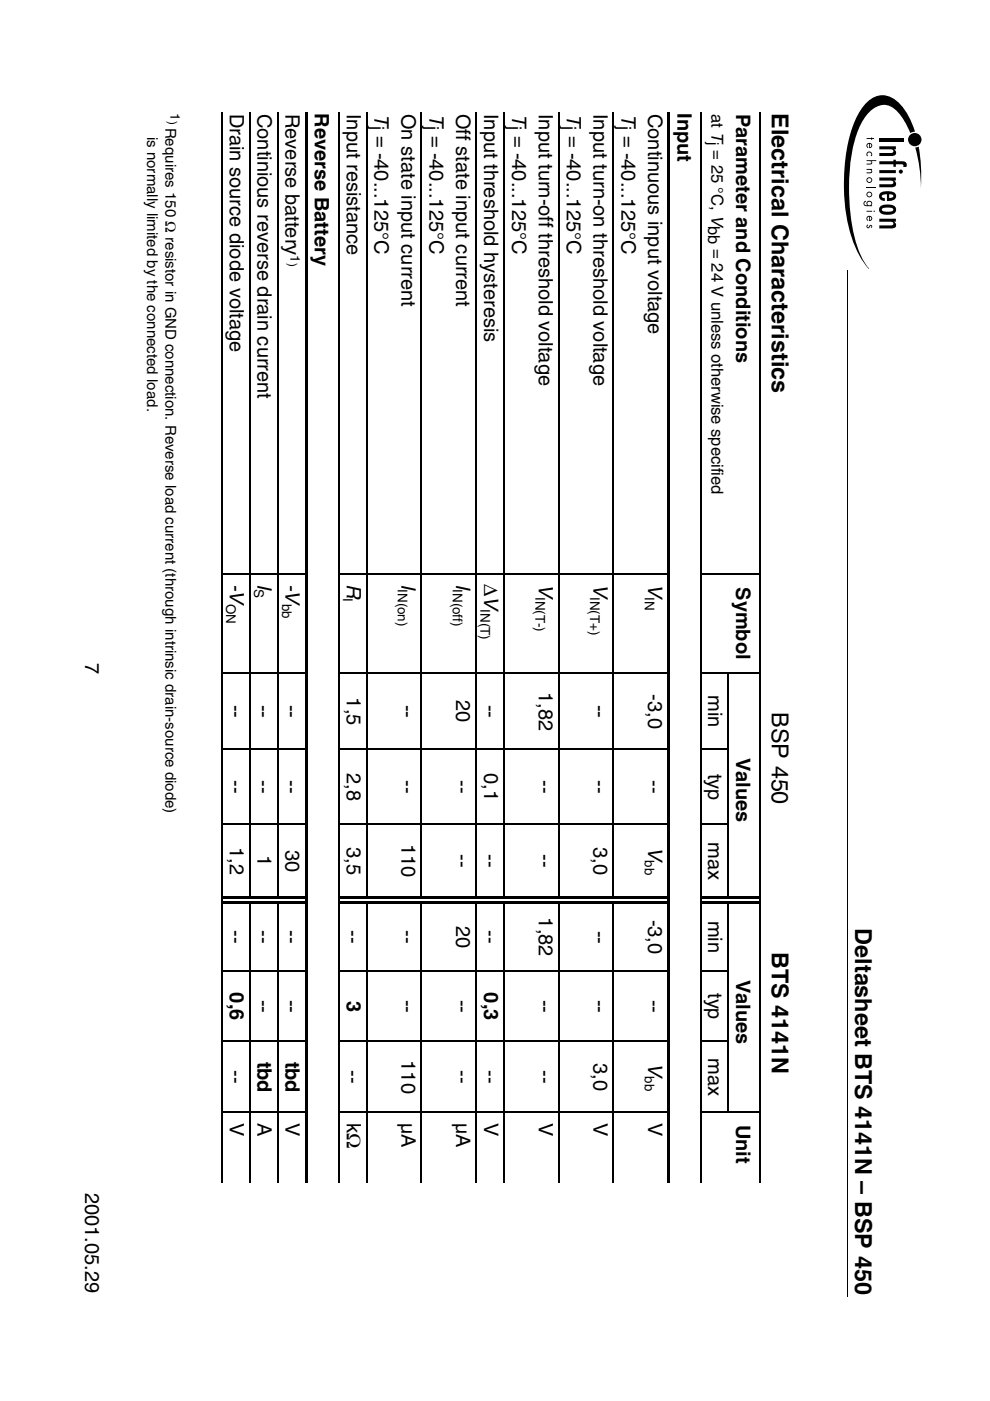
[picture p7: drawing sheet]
<svg xmlns="http://www.w3.org/2000/svg" width="210mm" height="297mm" viewBox="0 0 210 297" stroke-linecap="round" stroke-linejoin="round" font-family="sans-serif">
<path d="M179.7 23.5v251.5" fill="none" stroke="#000" stroke-width=".21"/>
<path d="M178.9 20.1h16.5v37h-16.5z" fill="#fff"/>
<g fill="#000">
<path d="M64.7 23.9h.5v97.8h-.5zM141.6 23.9h.5v97.8h-.5zM183.7 29.3l1.2-.2v.2h.4v.2h-.4v.2h-.2v-.2h-1zM183.9 32.3a.62 .62 0 0 1 .8 0 .62 .62 0 0 1 .1 .8h-.2a.42 .42 0 0 0 0-.6 .42 .42 0 0 0-.6 0 .42 .42 0 0 0 .1 .6h-.3l-.1-.2zM183.7 35.8h1.2v.2h-.1l.1 .4v.2l-1.2 .1v-.2h.9l.1-.2-.2-.3h-.8zM183.7 34h2.1v.2h-1l.1 .3v.2l-1.2 .2v-.2h.9l.1-.3-.2-.2h-.8zM186.4 29.3h5.3v.7h-5.3zM186.4 31h3.5v.7h-.4a.79 .79 0 0 1 .4 1 .79 .79 0 0 1-1.1 .4h-2.4v-.7h2.7l.3-.3a.6 .6 0 0 0-.8-.4h-2.2zM186.4 37.6h3.5v.7h-.4a.79 .79 0 0 1 .4 1 .79 .79 0 0 1-1.1 .4h-2.4v-.6l2.7-.1 .3-.3a.6 .6 0 0 0-.8-.4h-2.2zM186.4 34.2h3v-.3h.5v.3h1.2a.86 .86 0 0 1 1 .2 .86 .86 0 0 1 .1 1h-.7l.1-.3-.4-.3h-1.3v.6h-.5v-.6h-3zM194.1 31.3l.7-.2a36.3 36.3 0 0 1 .4 8.8 31.6 31.6 0 0 0-1.1-8.6zM183.9 21.6a4.5 4.5 0 0 1 6.8 .3 14.8 14.8 0 0 1 3.3 6l-1 .3a10.1 10.1 0 0 0-4.5-5.8 4.1 4.1 0 0 0-4.3 1.5 18.5 18.5 0 0 0-3.8 10.1 42.8 42.8 0 0 0 1.7 19.3 11.9 11.9 0 0 0 2.2 3.7 17.3 17.3 0 0 1-4.4-8.8 40.3 40.3 0 0 1 1.4-22.6 12 12 0 0 1 2.6-4z"/>
<path d="M183.8 47.7l.2-.1 .1 .2-.2 .3h.3a.39 .39 0 0 1 .3-.4 .39 .39 0 0 1 .4 .1l-.2 .5v-.4h-.2a.4 .4 0 0 1-.5 .5 .4 .4 0 0 1-.2-.7zM186.4 46.4h3.5v.6h-.4a.79 .79 0 0 1 .4 1.1 .79 .79 0 0 1-1.1 .3h-2.4v-.6h2.7l.3-.4a.6 .6 0 0 0-.8-.4h-2.2zM46.9 121.7h.2v.2h-.2zM52.8 121.7h.3v.2h-.3zM58.7 121.7h.3v.2h-.3zM64.7 121.7v.2zM64.7 121.7h.5v.5h-.5zM64.7 122.2h.5v20.5h-.5zM71.7 121.7h.2v.2h-.2zM77.6 121.7h.3v.2h-.3zM89.2 121.7h.3v.2h-.3zM100.8 121.7h.3v.2h-.3z"/>
<path d="M106.7 121.7h.3v.2h-.3zM118.3 121.7h.3v.2h-.3zM129.9 121.7h.3v.2h-.3zM141.5 121.7l.1 .2zM141.6 121.7h.5v.5h-.5zM141.6 122.2h.5v20.5h-.5zM148.6 121.7h.2v.2h-.2zM154.3 121.7h.2v.2h-.2zM161 121.7h.3v.2h-.3zM46.9 142.7h.2v.2h-.2zM46.9 158.7h.2v.2h-.2zM52.8 142.7h.3v.2h-.3z"/>
<path d="M52.8 158.7h.3v.2h-.3zM58.7 142.7h.3v.2h-.3zM58.7 158.7h.3v.2h-.3zM64.7 142.7v.2zM64.7 158.7v.2zM64.7 142.7h.5v.5h-.5zM64.7 143.2h.5v15.5h-.5zM64.7 158.7h.5v.5h-.5zM64.7 159.2h.5v15.5h-.5zM71.7 142.7h.2v.2h-.2zM71.7 158.7h.2v.2h-.2zM77.6 142.7h.3v.2h-.3z"/>
<path d="M77.6 158.7h.3v.2h-.3zM89.2 142.7h.3v.2h-.3zM89.2 158.7h.3v.2h-.3zM100.8 142.7h.3v.2h-.3zM100.8 158.7h.3v.2h-.3zM106.7 142.7h.3v.2h-.3zM106.7 158.7h.3v.2h-.3zM118.3 142.7h.3v.2h-.3zM118.3 158.7h.3v.2h-.3zM129.9 142.7h.3v.2h-.3zM129.9 158.7h.3v.2h-.3zM141.5 142.7l.1 .2z"/>
<path d="M141.5 158.7l.1 .2zM141.6 142.7h.5v.5h-.5zM141.6 143.2h.5v15.5h-.5zM141.6 158.7h.5v.5h-.5zM141.6 159.2h.5v15.5h-.5zM148.6 142.7h.2v.2h-.2zM148.6 158.7h.2v.2h-.2zM154.3 142.7h.2v.2h-.2zM154.3 158.7h.2v.2h-.2zM161 142.7h.3v.2h-.3zM46.9 174.7h.2v.2h-.2zM52.8 174.7h.3v.2h-.3z"/>
<path d="M58.7 174.7h.3v.2h-.3zM64.7 174.7v.2zM64.7 174.7h.5v.5h-.5zM64.7 175.2h.5v14.8h-.5zM71.7 174.7h.2v.2h-.2zM77.6 174.7h.3v.2h-.3zM89.2 174.7h.3v.2h-.3zM100.8 174.7h.3v.2h-.3zM106.7 174.7h.3v.2h-.3zM118.3 174.7h.3v.2h-.3zM129.9 174.7h.3v.2h-.3zM141.5 174.7l.1 .2z"/>
<path d="M141.6 174.7h.5v.5h-.5zM141.6 175.2h.5v14.8h-.5zM148.6 174.7h.2v.2h-.2zM154.3 174.7h.2v.2h-.2zM46.9 190h.2v.3h-.2zM47.1 190h5.7v.5h-5.7zM47.1 191.1h5.7v.5h-5.7zM52.8 191.1h.3v.5h-.3zM52.8 190h.3v.5h-.3zM53.1 190h5.6v.5h-5.6zM53.1 191.1h5.6v.5h-5.6zM58.7 191.1h.3v.5h-.3z"/>
<path d="M58.7 190h.3v.5h-.3zM59 190h5.7v.5h-5.7zM59 191.1h5.7v.5h-5.7zM64.7 190v.5zM64.7 191.1v.5zM64.7 190h.5v.5h-.5zM64.7 190.5h.5v15.2h-.5zM71.7 190h.2v.3h-.2zM71.9 190h5.7v.5h-5.7zM71.9 191.1h5.7v.5h-5.7zM77.6 191.1h.3v.5h-.3zM77.6 190h.3v.5h-.3z"/>
<path d="M77.9 190h11.3v.5h-11.3zM77.9 191.1h11.3v.5h-11.3zM89.2 191.1h.3v.5h-.3zM89.2 190h.3v.5h-.3zM89.5 190h11.3v.5h-11.3zM89.5 191.1h11.3v.5h-11.3zM100.8 191.1h.3v.5h-.3zM100.8 190h.3v.5h-.3zM101.1 190h5.6v.5h-5.6zM101.1 191.1h5.6v.5h-5.6zM106.7 191.1h.3v.5h-.3zM106.7 190h.3v.5h-.3z"/>
<path d="M107 190h11.3v.5h-11.3zM107 191.1h11.3v.5h-11.3zM118.3 191.1h.3v.5h-.3zM118.3 190h.3v.5h-.3zM118.6 190h11.3v.5h-11.3zM118.6 191.1h11.3v.5h-11.3zM129.9 191.1h.3v.5h-.3zM129.9 190h.3v.5h-.3zM130.2 190h11.3v.5h-11.3zM130.2 191.1h11.3v.5h-11.3zM141.5 190l.1 .5zM141.5 191.1l.1 .5z"/>
<path d="M141.6 190h.5v.5h-.5zM141.6 190.5h.5v15.2h-.5zM148.6 190h.2v.3h-.2zM148.8 190h5.5v.5h-5.5zM148.8 191.1h5.5v.5h-5.5zM154.3 191.1h.2v.5h-.2zM154.3 190h.2v.5h-.2zM154.5 190h6.5v.5h-6.5zM154.5 191.1h6.5v.5h-6.5zM161 190h.3v.3h-.3zM46.9 205.7h.2v.3h-.2zM52.8 205.7h.3v.3h-.3z"/>
<path d="M58.7 205.7h.3v.3h-.3zM64.7 205.7v.3zM64.7 205.7h.5v.5h-.5zM64.7 206.2h.5v14.5h-.5zM71.7 205.7h.2v.3h-.2zM77.6 205.7h.3v.3h-.3zM89.2 205.7h.3v.3h-.3zM100.8 205.7h.3v.3h-.3zM106.7 205.7h.3v.3h-.3zM118.3 205.7h.3v.3h-.3zM129.9 205.7h.3v.3h-.3zM141.5 205.7l.1 .3z"/>
<path d="M141.6 205.7h.5v.5h-.5zM141.6 206.2h.5v14.5h-.5zM148.6 205.7h.2v.3h-.2zM154.3 205.7h.2v.3h-.2zM46.9 220.7h.2v.2h-.2zM46.9 235.7h.2v.3h-.2zM52.8 220.7h.3v.2h-.3zM52.8 235.7h.3v.3h-.3zM58.7 220.7h.3v.2h-.3zM58.7 235.7h.3v.3h-.3zM64.7 220.7v.2zM64.7 235.7v.3z"/>
<path d="M64.7 220.7h.5v.5h-.5zM64.7 221.2h.5v14.5h-.5zM64.7 235.7h.5v.5h-.5zM64.7 236.2h.5v14.5h-.5zM71.7 220.7h.2v.2h-.2zM71.7 235.7h.2v.3h-.2zM77.6 220.7h.3v.2h-.3zM77.6 235.7h.3v.3h-.3zM89.2 220.7h.3v.2h-.3zM89.2 235.7h.3v.3h-.3zM100.8 220.7h.3v.2h-.3zM100.8 235.7h.3v.3h-.3z"/>
<path d="M106.7 220.7h.3v.2h-.3zM106.7 235.7h.3v.3h-.3zM118.3 220.7h.3v.2h-.3zM118.3 235.7h.3v.3h-.3zM129.9 220.7h.3v.2h-.3zM129.9 235.7h.3v.3h-.3zM141.5 220.7l.1 .2zM141.5 235.7l.1 .3zM141.6 220.7h.5v.5h-.5zM141.6 221.2h.5v14.5h-.5zM141.6 235.7h.5v.5h-.5zM141.6 236.2h.5v14.5h-.5z"/>
<path d="M148.6 220.7h.2v.2h-.2zM148.6 235.7h.2v.3h-.2zM154.3 220.7h.2v.2h-.2zM154.3 235.7h.2v.3h-.2zM161 235.7h.3v.3h-.3z"/>
<path d="M184.4 30.5l.3 .4-.3 .3zM183.9 30.4a.59 .59 0 0 0 .1 1l.1-.2-.2-.2a.38 .38 0 0 1 .4-.5v.9a.59 .59 0 0 0 .6-.8 .59 .59 0 0 0-1-.2z"/>
<path d="M183.9 38.2a.42 .42 0 0 1 .8 0 .42 .42 0 0 1-.8 0zM183.7 38.2a.61 .61 0 0 0 1.2 0 .61 .61 0 0 0-1.2 0z"/>
<path d="M186.4 36.1h3.5v.6h-3.5zM190.6 36.4a.43 .43 0 0 1 .8 0 .43 .43 0 0 1-.8 0z"/>
<path d="M183.7 44.7h1.2v.2h-1.2zM185.2 44.8a.15 .15 0 0 1 .3 0 .15 .15 0 0 1-.3 0z"/>
<path d="M184.4 46l.3 .3-.3 .4zM183.9 45.9a.59 .59 0 0 0 .1 1l.1-.2-.2-.2a.38 .38 0 0 1 .4-.5v.9a.59 .59 0 0 0 .6-.8 .59 .59 0 0 0-1-.2z"/>
<path d="M183.9 41.2a.42 .42 0 0 1 .8 0 .42 .42 0 0 1-.8 0zM183.7 41.2a.61 .61 0 0 0 1.2 0 .61 .61 0 0 0-1.2 0z"/>
<path d="M183.9 43.1a.41 .41 0 0 1 .8 0 .41 .41 0 0 1-.8 0zM183.3 42.7a.59 .59 0 0 0-.2 .7 .59 .59 0 0 0 .7 .3h1.1v-.2h-.2a.57 .57 0 0 0 0-.8 .57 .57 0 0 0-.8 0 .57 .57 0 0 0 0 .8 .45 .45 0 0 1-.5-.1 .45 .45 0 0 1-.1-.4l.3-.2v-.2z"/>
<path d="M187.1 44.2l1.1-.2a1.11 1.11 0 0 1 1.2 .4 1.33 1.33 0 0 1-1.5 .5l-.8-.2-.1-.3zM186.7 43.7a1.1 1.1 0 0 0-.2 1.3 1.1 1.1 0 0 0 1.3 .5h.8a1.12 1.12 0 0 0 1.4-1.1 1.12 1.12 0 0 0-1.4-1h-1.2z"/>
<path d="M188.5 41.2a.56 .56 0 0 1 .8 .6l-.8 .2zM186.8 40.8a1.01 1.01 0 0 0-.3 1.2 1.01 1.01 0 0 0 1.1 .6v-.6a.44 .44 0 0 1-.5-.1 .44 .44 0 0 1 0-.5l1-.2v1.4h.5a1.08 1.08 0 0 0 1.2-.4 1.08 1.08 0 0 0-.1-1.3l-.7-.3-.8-.1z"/>
<circle cx="193.9" cy="29.6" r="1.41"/>
</g>
<path d="M183.7 39.7h2.1" fill="none" stroke="#000" stroke-width=".21"/>
<g fill="none" stroke="#000" stroke-width=".25">
<path d="M47 23.9v97.8M52.9 23.9v97.8M58.9 23.9v97.8M71.8 23.9v97.8M77.7 23.9v97.8M89.3 23.9v97.8M100.9 23.9v97.8M106.9 23.9v97.8M118.5 23.9v97.8M130.1 23.9v97.8M148.7 23.9v97.8M161.1 23.9v97.8"/>
<path d="M47 121.9v20.8M47.1 121.8h5.7M52.9 121.9v20.8M53.1 121.8h5.6M58.9 121.9v20.8M59 121.8h5.7M71.8 121.9v20.8M71.9 121.8h5.7M77.7 121.9v20.8M77.9 121.8h11.3M89.3 121.9v20.8M89.5 121.8h11.3"/>
<path d="M100.9 121.9v20.8M101.1 121.8h5.6M106.9 121.9v20.8M107 121.8h11.3M118.5 121.9v20.8M118.6 121.8h11.3M130.1 121.9v20.8M130.2 121.8h11.3M148.7 121.9v20.8M148.8 121.8h5.5M154.5 121.8h6.5M161.1 121.9v20.8"/>
<path d="M47 142.9v15.8M47 158.9v15.8M47.1 142.8h5.7M47.1 158.8h5.7M52.9 142.9v15.8M52.9 158.9v15.8M53.1 142.8h5.6M53.1 158.8h5.6M58.9 142.9v15.8M58.9 158.9v15.8M59 142.8h5.7M59 158.8h5.7"/>
<path d="M71.8 142.9v15.8M71.8 158.9v15.8M71.9 142.8h5.7M71.9 158.8h5.7M77.7 142.9v15.8M77.7 158.9v15.8M77.9 142.8h11.3M77.9 158.8h11.3M89.3 142.9v15.8M89.3 158.9v15.8M89.5 142.8h11.3M89.5 158.8h11.3"/>
<path d="M100.9 142.9v15.8M100.9 158.9v15.8M101.1 142.8h5.6M101.1 158.8h5.6M106.9 142.9v15.8M106.9 158.9v15.8M107 142.8h11.3M107 158.8h11.3M118.5 142.9v15.8M118.5 158.9v15.8M118.6 142.8h11.3M118.6 158.8h11.3"/>
<path d="M130.1 142.9v15.8M130.1 158.9v15.8M130.2 142.8h11.3M130.2 158.8h11.3M148.7 142.9v15.8M148.7 158.9v15.8M148.8 142.8h5.5M148.8 158.8h5.5M154.4 142.9v15.8M154.4 158.9v15.8M154.5 142.8h6.5M161.1 142.9v47.1"/>
<path d="M47 174.9v15.1M47.1 174.8h5.7M52.9 174.9v15.1M53.1 174.8h5.6M58.9 174.9v15.1M59 174.8h5.7M71.8 174.9v15.1M71.9 174.8h5.7M77.7 174.9v15.1M77.9 174.8h11.3M89.3 174.9v15.1M89.5 174.8h11.3"/>
<path d="M100.9 174.9v15.1M101.1 174.8h5.6M106.9 174.9v15.1M107 174.8h11.3M118.5 174.9v15.1M118.6 174.8h11.3M130.1 174.9v15.1M130.2 174.8h11.3M148.7 174.9v15.1M148.8 174.8h5.5M154.4 174.9v15.1M47 190.3v15.4"/>
<path d="M52.9 191.6v14.1M58.9 191.6v14.1M71.8 190.3v15.4M77.7 191.6v14.1M89.3 191.6v14.1M100.9 191.6v14.1M106.9 191.6v14.1M118.5 191.6v14.1M130.1 191.6v14.1M148.7 190.3v15.4M154.4 191.6v14.1M161.1 190.3v45.4"/>
<path d="M47 206v14.7M47.1 205.8h5.7M52.9 206v14.7M53.1 205.8h5.6M58.9 206v14.7M59 205.8h5.7M71.8 206v14.7M71.9 205.8h5.7M77.7 206v14.7M77.9 205.8h11.3M89.3 206v14.7M89.5 205.8h11.3"/>
<path d="M100.9 206v14.7M101.1 205.8h5.6M106.9 206v14.7M107 205.8h11.3M118.5 206v14.7M118.6 205.8h11.3M130.1 206v14.7M130.2 205.8h11.3M148.7 206v14.7M148.8 205.8h5.5M154.4 206v14.7M47 220.9v14.8"/>
<path d="M47 236v14.7M47.1 235.8h5.7M47.1 220.8h5.7M52.9 220.9v14.8M52.9 236v14.7M53.1 235.8h5.6M53.1 220.8h5.6M58.9 220.9v14.8M58.9 236v14.7M59 235.8h5.7M59 220.8h5.7M71.8 220.9v14.8"/>
<path d="M71.8 236v14.7M71.9 235.8h5.7M71.9 220.8h5.7M77.7 220.9v14.8M77.7 236v14.7M77.9 235.8h11.3M77.9 220.8h11.3M89.3 220.9v14.8M89.3 236v14.7M89.5 235.8h11.3M89.5 220.8h11.3M100.9 220.9v14.8"/>
<path d="M100.9 236v14.7M101.1 235.8h5.6M101.1 220.8h5.6M106.9 220.9v14.8M106.9 236v14.7M107 235.8h11.3M107 220.8h11.3M118.5 220.9v14.8M118.5 236v14.7M118.6 235.8h11.3M118.6 220.8h11.3M130.1 220.9v14.8"/>
<path d="M130.1 236v14.7M130.2 235.8h11.3M130.2 220.8h11.3M148.7 220.9v14.8M148.7 236v14.7M148.8 235.8h5.5M148.8 220.8h5.5M154.4 220.9v14.8M154.5 235.8h6.5M161.1 236v14.7"/>
</g>
<g font-size="5">
<text x="163.7" y="24" transform="rotate(90 163.7 24)">Electrical Characteristics</text>
<text x="163.7" y="151" transform="rotate(90 163.7 151)">BSP 450</text>
<text x="181.3" y="196.8" transform="rotate(90 181.3 196.8)">Deltasheet BTS 4141N – BSP 450</text>
<text x="163.7" y="201.8" transform="rotate(90 163.7 201.8)">BTS 4141N</text>
</g>
<g font-size="4.2">
<text x="48.7" y="24.1" transform="rotate(90 48.7 24.1)">Drain source diode voltage</text>
<text x="54.6" y="24.1" transform="rotate(90 54.6 24.1)">Continious reverse drain current</text>
<text x="60.6" y="24.1" transform="rotate(90 60.6 24.1)">Reverse battery</text>
<text x="66.8" y="24" transform="rotate(90 66.8 24)">Reverse Battery</text>
<text x="73.5" y="24.1" transform="rotate(90 73.5 24.1)">Input resistance</text>
<text x="79.4" y="24.1" transform="rotate(90 79.4 24.1)">Tj = -40...125°C</text>
<text x="85.1" y="24.1" transform="rotate(90 85.1 24.1)">On state input current</text>
<text x="91" y="24.1" transform="rotate(90 91 24.1)">Tj = -40...125°C</text>
<text x="96.7" y="24.1" transform="rotate(90 96.7 24.1)">Off state input current</text>
<text x="102.6" y="24.1" transform="rotate(90 102.6 24.1)">Input threshold hysteresis</text>
<text x="108.6" y="24.1" transform="rotate(90 108.6 24.1)">Tj = -40...125°C</text>
<text x="114.2" y="24.1" transform="rotate(90 114.2 24.1)">Input turn-off threshold voltage</text>
<text x="120.2" y="24.1" transform="rotate(90 120.2 24.1)">Tj = -40...125°C</text>
<text x="125.8" y="24.1" transform="rotate(90 125.8 24.1)">Input turn-on threshold voltage</text>
<text x="131.8" y="24.1" transform="rotate(90 131.8 24.1)">Tj = -40...125°C</text>
<text x="137.4" y="24.1" transform="rotate(90 137.4 24.1)">Continuous input voltage</text>
<text x="143.7" y="24" transform="rotate(90 143.7 24)">Input</text>
<text x="156.1" y="24.1" transform="rotate(90 156.1 24.1)">Parameter and Conditions</text>
<text x="48.7" y="123.7" transform="rotate(90 48.7 123.7)">-V</text>
<text x="54.6" y="123.7" transform="rotate(90 54.6 123.7)">I</text>
<text x="60.6" y="123.7" transform="rotate(90 60.6 123.7)">-V</text>
<text x="73.5" y="123.7" transform="rotate(90 73.5 123.7)">R</text>
<text x="85.1" y="123.7" transform="rotate(90 85.1 123.7)">I</text>
<text x="96.7" y="123.7" transform="rotate(90 96.7 123.7)">I</text>
<text x="102.6" y="123.7" transform="rotate(90 102.6 123.7)">∆V</text>
<text x="114.2" y="123.7" transform="rotate(90 114.2 123.7)">V</text>
<text x="125.8" y="123.7" transform="rotate(90 125.8 123.7)">V</text>
<text x="137.4" y="123.7" transform="rotate(90 137.4 123.7)">V</text>
<text x="156.1" y="124.5" transform="rotate(90 156.1 124.5)">Symbol</text>
<text x="18.1" y="140.6" transform="rotate(90 18.1 140.6)">7</text>
<text x="48.7" y="149.4" transform="rotate(90 48.7 149.4)">--</text>
<text x="54.6" y="149.4" transform="rotate(90 54.6 149.4)">--</text>
<text x="60.6" y="149.4" transform="rotate(90 60.6 149.4)">--</text>
<text x="73.5" y="147.9" transform="rotate(90 73.5 147.9)">1,5</text>
<text x="85.1" y="149.4" transform="rotate(90 85.1 149.4)">--</text>
<text x="96.7" y="148.5" transform="rotate(90 96.7 148.5)">20</text>
<text x="102.6" y="149.4" transform="rotate(90 102.6 149.4)">--</text>
<text x="114.2" y="146.7" transform="rotate(90 114.2 146.7)">1,82</text>
<text x="125.8" y="149.4" transform="rotate(90 125.8 149.4)">--</text>
<text x="137.4" y="147.2" transform="rotate(90 137.4 147.2)">-3,0</text>
<text x="150.2" y="147.4" transform="rotate(90 150.2 147.4)">min</text>
<text x="156.1" y="160.6" transform="rotate(90 156.1 160.6)">Values</text>
<text x="48.7" y="165.4" transform="rotate(90 48.7 165.4)">--</text>
<text x="54.6" y="165.4" transform="rotate(90 54.6 165.4)">--</text>
<text x="60.6" y="165.4" transform="rotate(90 60.6 165.4)">--</text>
<text x="73.5" y="163.9" transform="rotate(90 73.5 163.9)">2,8</text>
<text x="85.1" y="165.4" transform="rotate(90 85.1 165.4)">--</text>
<text x="96.7" y="165.4" transform="rotate(90 96.7 165.4)">--</text>
<text x="102.6" y="163.9" transform="rotate(90 102.6 163.9)">0,1</text>
<text x="114.2" y="165.4" transform="rotate(90 114.2 165.4)">--</text>
<text x="125.8" y="165.4" transform="rotate(90 125.8 165.4)">--</text>
<text x="137.4" y="165.4" transform="rotate(90 137.4 165.4)">--</text>
<text x="150.2" y="164" transform="rotate(90 150.2 164)">typ</text>
<text x="48.7" y="179.5" transform="rotate(90 48.7 179.5)">1,2</text>
<text x="73.5" y="179.5" transform="rotate(90 73.5 179.5)">3,5</text>
<text x="85.1" y="178.9" transform="rotate(90 85.1 178.9)">110</text>
<text x="125.8" y="179.5" transform="rotate(90 125.8 179.5)">3,0</text>
<text x="137.4" y="179.5" transform="rotate(90 137.4 179.5)">V</text>
<text x="150.2" y="178.5" transform="rotate(90 150.2 178.5)">max</text>
<text x="54.6" y="181.3" transform="rotate(90 54.6 181.3)">1</text>
<text x="60.6" y="180.1" transform="rotate(90 60.6 180.1)">30</text>
<text x="96.7" y="181.1" transform="rotate(90 96.7 181.1)">--</text>
<text x="102.6" y="181.1" transform="rotate(90 102.6 181.1)">--</text>
<text x="114.2" y="181.1" transform="rotate(90 114.2 181.1)">--</text>
<text x="48.7" y="197.3" transform="rotate(90 48.7 197.3)">--</text>
<text x="54.6" y="197.3" transform="rotate(90 54.6 197.3)">--</text>
<text x="60.6" y="197.3" transform="rotate(90 60.6 197.3)">--</text>
<text x="73.5" y="197.3" transform="rotate(90 73.5 197.3)">--</text>
<text x="85.1" y="197.3" transform="rotate(90 85.1 197.3)">--</text>
<text x="96.7" y="196.3" transform="rotate(90 96.7 196.3)">20</text>
<text x="102.6" y="197.3" transform="rotate(90 102.6 197.3)">--</text>
<text x="114.2" y="194.5" transform="rotate(90 114.2 194.5)">1,82</text>
<text x="125.8" y="197.3" transform="rotate(90 125.8 197.3)">--</text>
<text x="137.4" y="195" transform="rotate(90 137.4 195)">-3,0</text>
<text x="150.2" y="195.3" transform="rotate(90 150.2 195.3)">min</text>
<text x="156.1" y="207.8" transform="rotate(90 156.1 207.8)">Values</text>
<text x="48.7" y="210.4" transform="rotate(90 48.7 210.4)">0,6</text>
<text x="54.6" y="212" transform="rotate(90 54.6 212)">--</text>
<text x="60.6" y="212" transform="rotate(90 60.6 212)">--</text>
<text x="73.5" y="212.2" transform="rotate(90 73.5 212.2)">3</text>
<text x="85.1" y="212" transform="rotate(90 85.1 212)">--</text>
<text x="96.7" y="212" transform="rotate(90 96.7 212)">--</text>
<text x="102.6" y="210.4" transform="rotate(90 102.6 210.4)">0,3</text>
<text x="114.2" y="212" transform="rotate(90 114.2 212)">--</text>
<text x="125.8" y="212" transform="rotate(90 125.8 212)">--</text>
<text x="137.4" y="212" transform="rotate(90 137.4 212)">--</text>
<text x="150.2" y="210.5" transform="rotate(90 150.2 210.5)">typ</text>
<text x="48.7" y="226.9" transform="rotate(90 48.7 226.9)">--</text>
<text x="54.6" y="225.1" transform="rotate(90 54.6 225.1)">tbd</text>
<text x="60.6" y="225.1" transform="rotate(90 60.6 225.1)">tbd</text>
<text x="73.5" y="226.9" transform="rotate(90 73.5 226.9)">--</text>
<text x="85.1" y="224.8" transform="rotate(90 85.1 224.8)">110</text>
<text x="96.7" y="226.9" transform="rotate(90 96.7 226.9)">--</text>
<text x="102.6" y="226.9" transform="rotate(90 102.6 226.9)">--</text>
<text x="114.2" y="227" transform="rotate(90 114.2 227)">--</text>
<text x="125.8" y="225.4" transform="rotate(90 125.8 225.4)">3,0</text>
<text x="137.4" y="225.4" transform="rotate(90 137.4 225.4)">V</text>
<text x="150.2" y="224.4" transform="rotate(90 150.2 224.4)">max</text>
<text x="48.7" y="238.1" transform="rotate(90 48.7 238.1)">V</text>
<text x="54.6" y="238.1" transform="rotate(90 54.6 238.1)">A</text>
<text x="60.6" y="238.1" transform="rotate(90 60.6 238.1)">V</text>
<text x="73.5" y="238.1" transform="rotate(90 73.5 238.1)">kΩ</text>
<text x="85.1" y="238.1" transform="rotate(90 85.1 238.1)">µA</text>
<text x="96.7" y="238.1" transform="rotate(90 96.7 238.1)">µA</text>
<text x="102.6" y="238.1" transform="rotate(90 102.6 238.1)">V</text>
<text x="114.2" y="238.1" transform="rotate(90 114.2 238.1)">V</text>
<text x="125.8" y="238.1" transform="rotate(90 125.8 238.1)">V</text>
<text x="137.4" y="238.1" transform="rotate(90 137.4 238.1)">V</text>
<text x="156.1" y="238.5" transform="rotate(90 156.1 238.5)">Unit</text>
<text x="18.1" y="252.9" transform="rotate(90 18.1 252.9)">2001.05.29</text>
</g>
<text font-size="3.5" x="150.8" y="24.1" transform="rotate(90 150.8 24.1)">at Tj = 25 °C, Vbb = 24 V unless otherwise specified</text>
<g font-size="3.2">
<text x="31.2" y="29" transform="rotate(90 31.2 29)">is normally limited by the connected load.</text>
<text x="35.1" y="27.1" transform="rotate(90 35.1 27.1)">Requires 150 Ω resistor in GND connection. Reverse load current (through intrinsic drain-source diode)</text>
</g>
<g font-size="2.8">
<text x="36.2" y="24" transform="rotate(90 36.2 24)">1</text>
<text x="61.6" y="54.1" transform="rotate(90 61.6 54.1)">1</text>
<text x="53.9" y="124.9" transform="rotate(90 53.9 124.9)">S</text>
<text x="84.4" y="124.9" transform="rotate(90 84.4 124.9)">IN(on)</text>
<text x="96" y="124.9" transform="rotate(90 96 124.9)">IN(off)</text>
<text x="48" y="128" transform="rotate(90 48 128)">ON</text>
<text x="59.8" y="128" transform="rotate(90 59.8 128)">bb</text>
<text x="72.8" y="126.8" transform="rotate(90 72.8 126.8)">I</text>
<text x="101.9" y="129.2" transform="rotate(90 101.9 129.2)">IN(T)</text>
<text x="113.5" y="126.6" transform="rotate(90 113.5 126.6)">IN(T-)</text>
<text x="125.1" y="126.6" transform="rotate(90 125.1 126.6)">IN(T+)</text>
<text x="136.7" y="126.6" transform="rotate(90 136.7 126.6)">IN</text>
<text x="136.7" y="182.4" transform="rotate(90 136.7 182.4)">bb</text>
<text x="136.7" y="228.2" transform="rotate(90 136.7 228.2)">bb</text>
</g>
<g font-size="2.5">
<text x="35.8" y="25.6" transform="rotate(90 35.8 25.6)">)</text>
<text x="61.3" y="55.7" transform="rotate(90 61.3 55.7)">)</text>
</g>
</svg>
